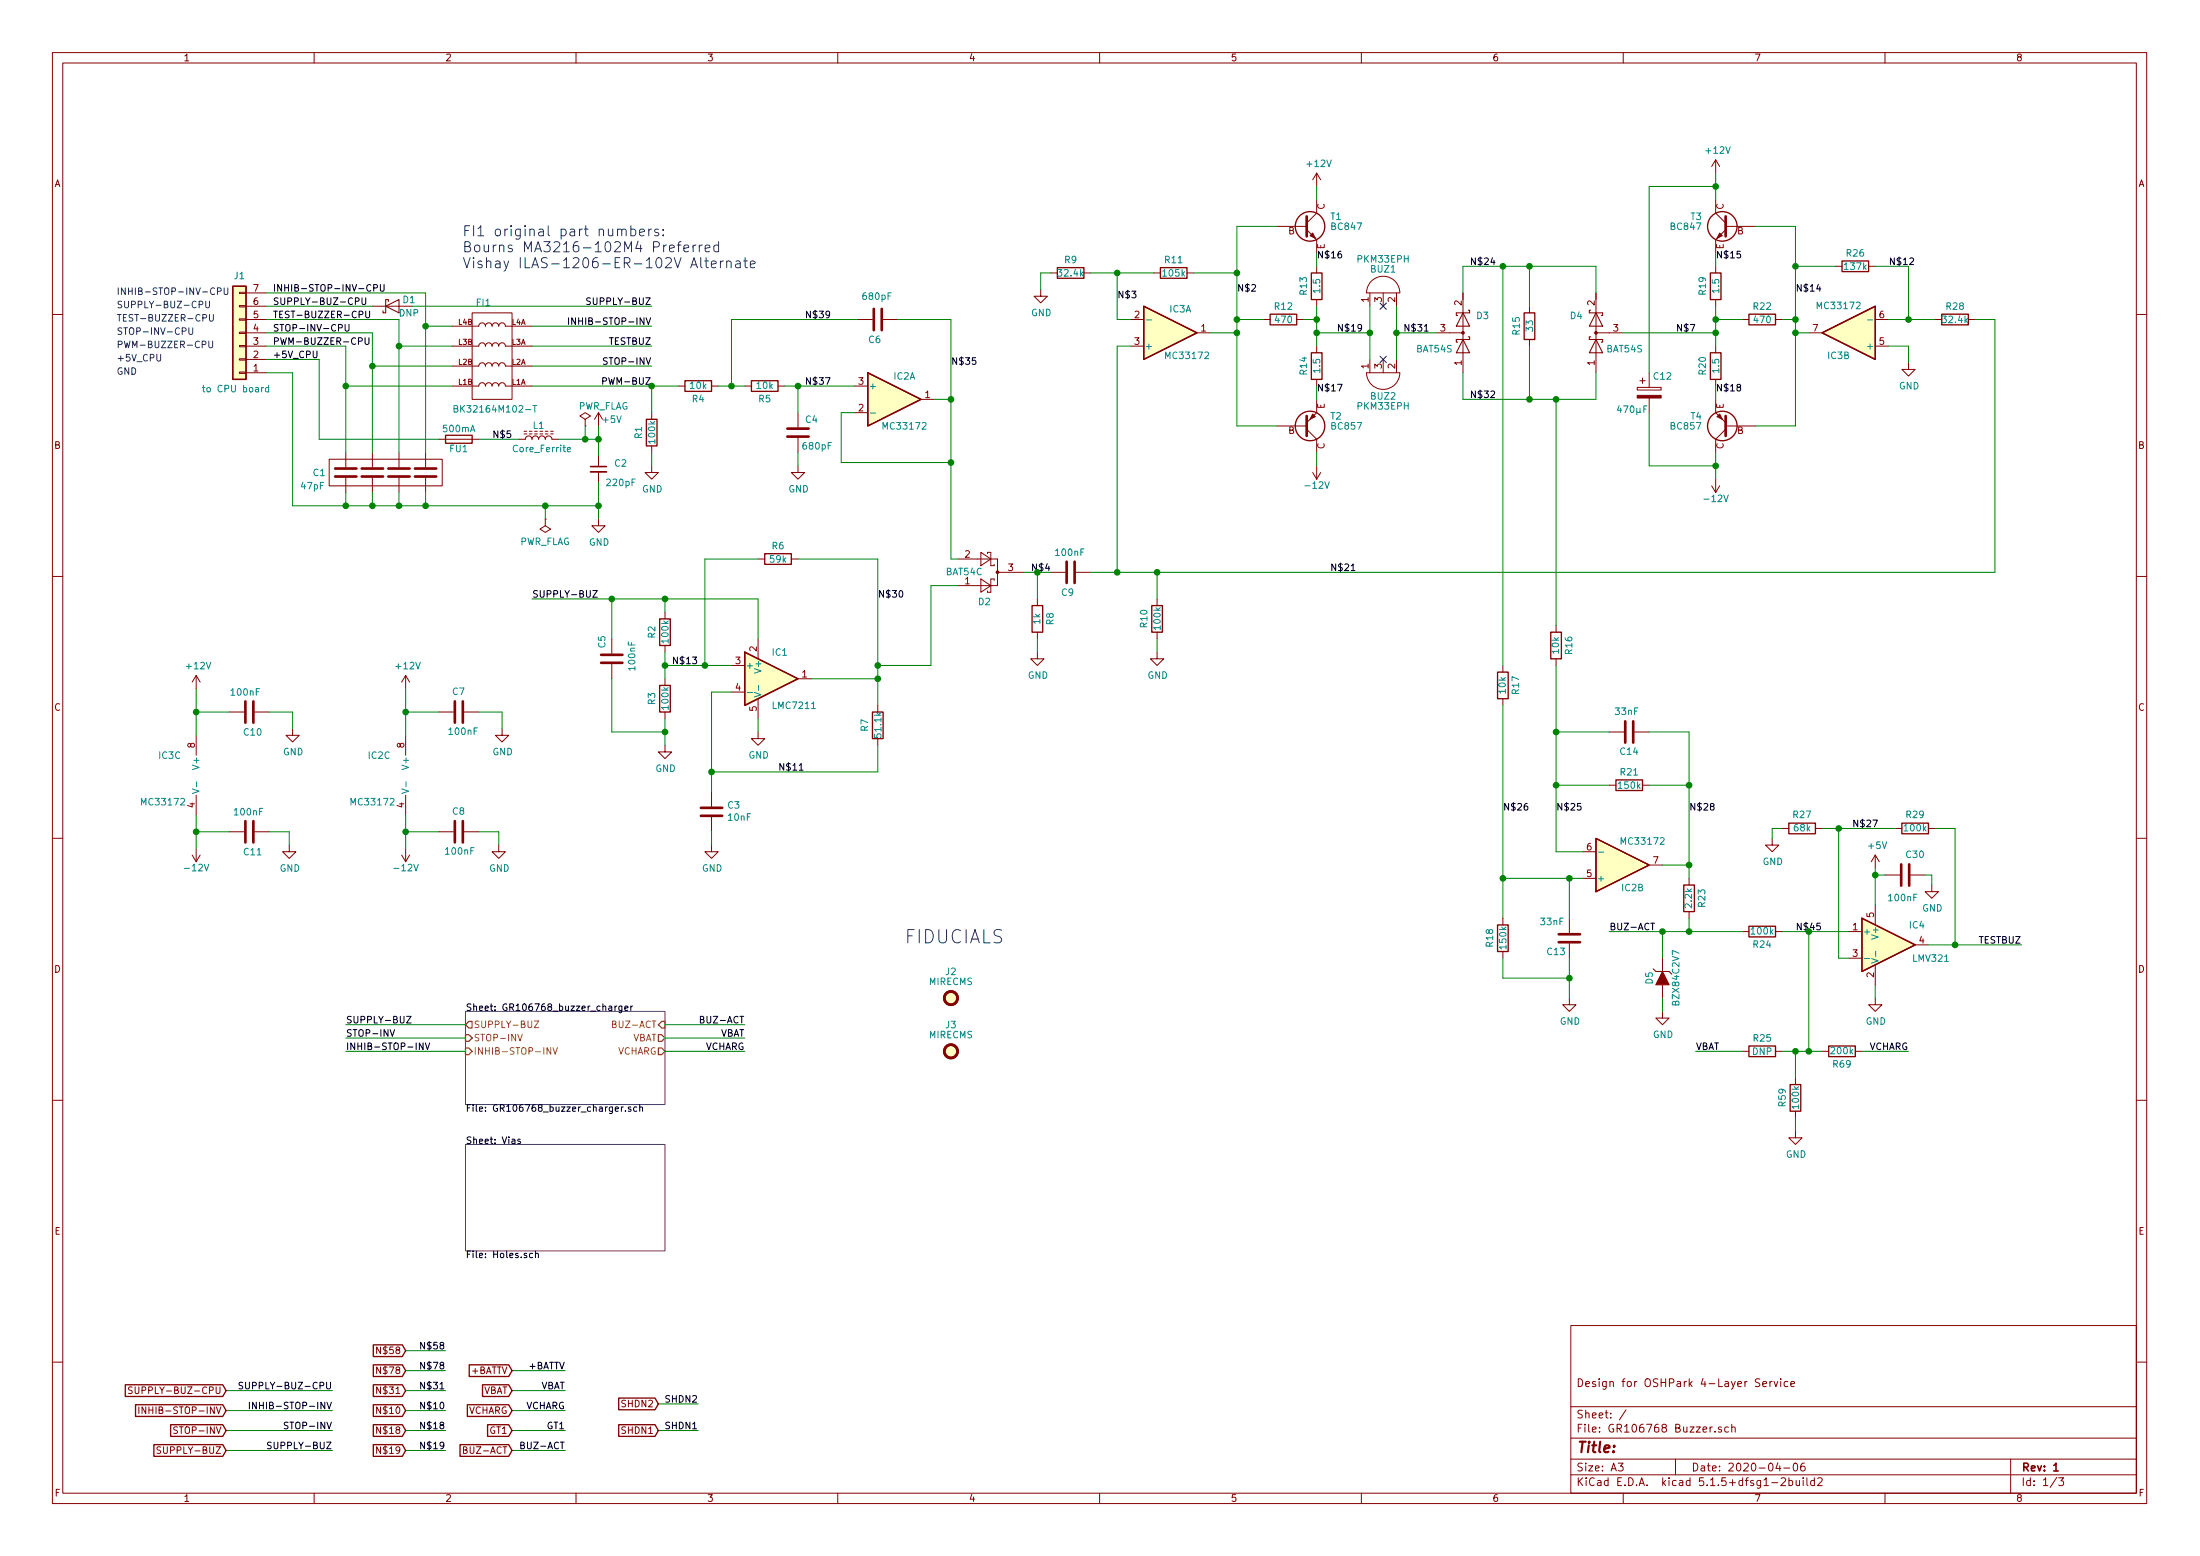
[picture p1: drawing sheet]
<svg xmlns="http://www.w3.org/2000/svg" width="420mm" height="297mm" viewBox="0 0 420 297" stroke-linecap="round" stroke-linejoin="round" font-family="sans-serif">
<g fill="none" stroke="#840000" stroke-width=".19">
<path d="M10 10h400v277h-400zM12 12h396v273.1h-396zM60 10v2M110 10v2M160 10v2M210 10v2M260 10v2M310 10v2M360 10v2M251.5 33.1l-.8 1.2M251.5 33.1v2.5M251.5 38.1v2.6l-1.9 1.9"/>
<path d="M251.5 33.1l.7 1.2M327.7 30.5v2.6M327.7 38.1v2.6l1.9 1.9M327.7 30.5l-.8 1.3M327.7 30.5l.7 1.3M45.7 55.8h1.3v.2h-1.3zM45.7 58.3h1.3v.3h-1.3zM47 55.9h3.8M47 58.5h3.8M71.1 58.5h7.6M90.2 59.7h7.6v16.5h-7.6zM198.8 55.3v1.3h1.2l-1.2 1.2-1.3-1.2h1.3"/>
<path d="M200.7 52.1h1.2M207 52.1h1.3M220.3 52.1h1.3M226.7 52.1h1.3M243.8 43.2h5.8M249.6 43.9l1.9 1.9v2.5M251.5 50.8v1.3M251.5 57.2v1.3M261.6 55.9v2.6M261.9 53.7a3.2 3.2 0 0 1 3.5-.7 3.2 3.2 0 0 1 1.9 2.9h-6.3a3 3 0 0 1 .9-2.2zM264.2 55.9v2.6M266.7 55.9v2.6"/>
<path d="M279.4 55.9v15.3M292.1 58.5v1.2M304.8 55.9v15.3M327.7 50.8v1.3M327.7 57.2v1.3M329.6 43.9l-1.9 1.9v2.5M329.6 43.2h5.7M350.5 50.8h1.3M356.9 50.8h1.2M10 60h2M45.7 60.9h1.3v.2h-1.3zM45.7 63.4h1.3v.3h-1.3z"/>
<path d="M45.7 65.9h1.3v.3h-1.3zM45.7 68.5h1.3v.2h-1.3zM45.7 71h1.3v.3h-1.3zM47 66.1h3.8M47 61h3.8M47 63.5h3.8M47 71.2h3.8M47 68.6h3.8M86.4 66.1h5a.63 .63 0 0 1 .7-.7 .63 .63 0 0 1 .6 .7 .63 .63 0 0 1 .6-.7 .63 .63 0 0 1 .7 .7 .63 .63 0 0 1 .6-.7 .63 .63 0 0 1 .6 .7 .63 .63 0 0 1 .7-.7 .63 .63 0 0 1 .6 .7h5.1M86.4 62.3h5a.63 .63 0 0 1 .7-.7 .63 .63 0 0 1 .6 .7 .63 .63 0 0 1 .6-.7 .63 .63 0 0 1 .7 .7 .63 .63 0 0 1 .6-.7 .63 .63 0 0 1 .6 .7 .63 .63 0 0 1 .7-.7 .63 .63 0 0 1 .6 .7h5.1M86.4 73.7h5a.63 .63 0 0 1 .7-.6 .63 .63 0 0 1 .6 .6 .63 .63 0 0 1 .6-.6 .63 .63 0 0 1 .7 .6 .63 .63 0 0 1 .6-.6 .63 .63 0 0 1 .6 .6 .63 .63 0 0 1 .7-.6 .63 .63 0 0 1 .6 .6h5.1M86.4 69.9h5a.63 .63 0 0 1 .7-.6 .63 .63 0 0 1 .6 .6 .63 .63 0 0 1 .6-.6 .63 .63 0 0 1 .7 .6 .63 .63 0 0 1 .6-.6 .63 .63 0 0 1 .6 .6 .63 .63 0 0 1 .7-.6 .63 .63 0 0 1 .6 .6h5.1"/>
<path d="M114.3 78.8v2.5M114.3 78.8l-.8 1.2M114.3 78.8l.8 1.2M124.5 78.8v1.2M129.5 73.7h1.3M135.9 73.7h1.3M142.2 73.7h1.3M148.6 73.7h1.3M152.4 78.8v2.8M163.2 73.7h2.5M163.2 78.8h2.5M163.8 61h2.8"/>
<path d="M168.7 61h2.7M175.9 76.2h2.5M215.9 66.1h2.5M215.9 61h2.5M228.6 63.5h2.5M241.3 61h1.3M247.6 61h1.3M251.5 76.2v2.6l-1.9 1.9M251.5 66.1v1.2M251.5 72.4v1.3M261 71.2h6.3a3.2 3.2 0 0 1-3.1 3.1 3.2 3.2 0 0 1-3.2-3.1zM261.6 68.6v2.6"/>
<path d="M264.2 68.6v2.6M266.7 68.6v2.6M274.3 63.5h5.1M292.1 64.8v1.3M304.8 63.5h5.1M312.7 74h4.5v.5h-4.5zM313.2 72.7h1M313.7 72.2v1M315 71.2v2.8M315 76v2.8M327.7 76.2v2.6l1.9 1.9M327.7 66.1v1.2"/>
<path d="M327.7 72.4v1.3M332.7 61h1.3M339.1 61h1.3M345.4 63.5h2.6M358.1 66.1h2.6M358.1 61h2.6M364.5 69.3v1.2h1.3l-1.3 1.3-1.3-1.3h1.3M369.6 61h1.2M375.9 61h1.3M408 60h2M62.9 87.7h21.6v5h-21.6zM66 86.4v2.8"/>
<path d="M66 91.2v2.8M71.1 86.4v2.8M71.1 91.2v2.8M76.2 86.4v2.8M76.2 91.2v2.8M81.3 86.4v2.8M81.3 91.2v2.8M83.8 83.9h7.6M99.1 83.9h1.2a.63 .63 0 0 1 .7-.7 .63 .63 0 0 1 .6 .7 .63 .63 0 0 1 .6-.7 .63 .63 0 0 1 .7 .7 .63 .63 0 0 1 .6-.7 .63 .63 0 0 1 .6 .7 .63 .63 0 0 1 .7-.7 .63 .63 0 0 1 .6 .7h1.3M100.1 82.8h.5M100.1 82.3h.5M101.1 82.8h.5"/>
<path d="M101.1 82.3h.5M102.1 82.8h.5M103.1 82.8h.5M104.1 99.1v1.3l1.1 .6-1.1 .6-1-.6 1-.6M104.1 99.1h.1M104.1 82.8h.5M104.1 82.3h.5M105.2 82.8h.5M105.2 82.3h.5M111.8 80l1-.6-1-.6-1.1 .6 1.1 .6v1.3M111.8 81.3h.1M114.3 99.1v1.3h1.3l-1.3 1.2-1.3-1.2h1.3"/>
<path d="M114.3 87v2.1M114.3 90.1v2M124.5 88.9v1.3h1.2l-1.2 1.3-1.3-1.3h1.3M124.5 85.1v1.3M152.4 88.9v1.3h1.3l-1.3 1.3-1.3-1.3h1.3M152.4 83.6v2.8M243.8 81.3h5.8M249.6 82l1.9 1.9v2.5M250.7 90.2l.8 1.3M251.5 88.9v2.6M252.2 90.2l-.7 1.3M326.9 92.7l.8 1.3"/>
<path d="M327.7 91.5v2.5M328.4 92.7l-.7 1.3M329.6 82l-1.9 1.9v2.5M329.6 81.3h5.7M10 110h2M127 116.9v1.2M144.8 106.7h1.2M151.1 106.7h1.3M182.9 106.7h7.6v2.5M187.3 105.4l1.9 1.3-1.9 1.3zM187.3 110.5l1.9 1.3-1.9 1.3zM188.6 105.7v-.3h.6v2.6h.7v-.3"/>
<path d="M189.9 110.8v-.3h-.7v2.6h-.6v-.3M190.5 109.3v2.5h-7.6M190.5 109.3h5.1M198.1 114.3v1.3M200.7 109.3h2.8M205.5 109.3h2.8M221 114.3v1.3M297.2 119.4v1.3M408 110h2M37.5 128.9v2.6M37.5 128.9l-.8 1.3M37.5 128.9l.7 1.3"/>
<path d="M43.8 135.9h2.8M48.6 135.9h2.8M55.9 139.1v1.3h1.2l-1.2 1.2-1.3-1.2h1.3M77.5 128.9l-.8 1.3M77.5 128.9v2.6M77.5 128.9l.7 1.3M83.8 135.9h2.8M88.6 135.9h2.8M95.9 139.1v1.3h1.3l-1.3 1.2-1.3-1.2h1.3M116.8 122v2.8M116.8 126.8v2.8M127 123.2v1.3"/>
<path d="M127 129.6v1.2M127 135.9v1.3M139.7 127h2.5M139.7 132.1h2.5M144.8 139.7v1.3h1.2l-1.2 1.3-1.3-1.3h1.3M144.8 122v3.8M144.8 133.4v3.8M152.4 129.6h2.5M167.6 134.7v1.2M198.1 124.5v1.3h1.3l-1.3 1.2-1.3-1.2h1.3M198.1 120.7v1.3M221 124.5v1.3h1.2l-1.2 1.2-1.3-1.2h1.3"/>
<path d="M221 120.7v1.3M287 127v1.3M287 133.4v1.3M297.2 125.8v1.2M307.3 139.7h2.8M312.2 139.7h2.8M37.5 140.4v3.8M37.5 151.8v3.8M43.8 158.8h2.8M48.6 158.8h2.8M77.5 140.4v3.8M77.5 151.8v3.8"/>
<path d="M83.8 158.8h2.8M88.6 158.8h2.8M127 142.3v1.2h1.3l-1.3 1.3-1.3-1.3h1.3M135.9 151.2v2.8M135.9 156v2.8M167.6 141v1.3M307.3 149.9h1.3M313.7 149.9h1.3M340.4 158.2h1.2M346.7 158.2h1.3M361.9 158.2h1.3M368.3 158.2h1.3"/>
<path d="M10 160h2M36.7 163.2l.8 1.3M37.5 162v2.5M38.2 163.2l-.7 1.3M55.2 161.3v1.3h1.3l-1.3 1.3-1.2-1.3h1.2M76.7 163.2l.8 1.3M77.5 162v2.5M78.2 163.2l-.7 1.3M95.2 161.3v1.3h1.3l-1.3 1.3-1.2-1.3h1.2M135.9 161.3v1.3h1.3l-1.3 1.3-1.3-1.3h1.3M287 175.3v1.3M299.7 175.3v2.8"/>
<path d="M302.3 167.7h2.5M302.3 162.6h2.5M315 165.1h2.5M322.6 167.7v1.2M322.6 174v1.3M332.7 177.8h1.3M338.5 160.1v1.2h1.2l-1.2 1.3-1.3-1.3h1.3M339.1 177.8h1.3M353.1 177.8h2.5M358.1 163.2v2.6M358.1 172.8v3.8M358.1 163.2l-.7 1.3"/>
<path d="M358.1 163.2l.8 1.3M360 167h2.8M364.9 167h2.8M368.9 168.9v1.3h1.3l-1.3 1.3-1.2-1.3h1.2M408 160h2M287 181.6v1.3M299.7 190.5v1.3h1.3l-1.3 1.3-1.3-1.3h1.3M299.7 180.1v2.8M317.5 193.1v1.2h1.3l-1.3 1.3-1.3-1.3h1.3M317.5 182.9v7.6M353.1 182.9h2.5M358.1 190.5v1.3h1.3l-1.3 1.3-1.2-1.3h1.2"/>
<path d="M358.1 184.2v3.8M365.8 180.4h2.5M10 210h2M332.7 200.7h1.3M339.1 200.7h1.3M342.9 215.9v1.3h1.3l-1.3 1.3-1.3-1.3h1.3M342.9 205.8v1.2M342.9 212.1v1.3M348 200.7h1.2M354.3 200.7h1.3M408 210h2M72.7 257.1v1.3l-.8-1.3v1.3"/>
<path d="M300 253h108v32.1h-108zM10 260h2M25.2 264.8h-.4l-.2 .1v.4l.6 .2v.3l-.2 .2h-.5M25.8 264.8v1l.2 .2h.3l.2-.2v-1M26.5 268.6v1.2M27.8 268.6v1.2l-.7-1.2v1.2M30.7 276.3l-.5-.1-.2 .1v.4l.6 .2 .1 .3-.2 .3-.5-.1M33.9 272.5l-.5-.1-.2 .1v.4l.6 .2 .1 .3-.2 .2h-.5M72.7 276.2v1.3l-.8-1.3v1.3M72.7 264.8v1.2l-.8-1.2v1.2M72.7 272.4v1.2l-.8-1.2v1.2M72.7 268.6v1.2l-.8-1.2v1.2"/>
<path d="M72.7 260.9v1.3l-.8-1.3v1.3M88.5 276.8l.6-.1 .1-.2-.1-.2-.6-.1v1.3h.5l.2-.2v-.3l-.3-.2M300 278.5h108M300 274.5h108M300 268.5h108M309 279.3h1l-.5 .6 .4 .1v.7l-.2 .1-.7-.1M310.5 269.1l-1.2 2M320 278.5v3M327.5 273.3v.1M328.8 272.5a.37 .37 0 0 0-.6 .1v.2l.6 .2v.1l-.2 .3-.4-.1M330.1 272.5l-.4-.1-.3 .3 .1 .6 .2 .1 .4-.1M330.7 272.5h.1a.37 .37 0 0 1 .6 .1v.8"/>
<path d="M330.7 271.9v1.5M336.1 263.3l-.6-.1-.3 .3 .1 .3 .7 .3v.5l-.2 .1-.6-.1M336.7 264.2l.7-.1-.1-.3-.4-.1-.2 .2v.7h.6M338 263.7v1M338.5 263.7l-.3 .1-.2 .2M338.8 263.7l.4 1 .3-1M339.5 279.2l-.3 1.1h.9M339.9 279.8v1M340.1 263.2v.2M340.1 263.7v1M341.5 263.8l-.5-.1-.3 .3 .1 .6 .2 .1 .5-.1M342 264.2l.7-.1-.1-.3-.4-.1-.2 .2 .1 .7h.5"/>
<path d="M342.6 279.5l.4-.2a.94 .94 0 0 1 0 1.5 .82 .82 0 0 1-.4-1.3zM344.6 279.3a.59 .59 0 0 0-.7 .6l.1 .8 .2 .1 .5-.1 .1-.5-.2-.3h-.4l-.3 .3M384 278.5v6.6M408 260h2M60 285.1v1.9M110 285.1v1.9M160 285.1v1.9M210 285.1v1.9M260 285.1v1.9M300 281.5h108M310 285.1v1.9M338.4 283h1.1"/>
<path d="M340.2 282.3l.5-.2 .3 .4-.9 1.1h.9M340.7 280.2h1.1M341.7 282.7l.4-.1 .3 .3-.2 .6h-.5M341.7 282.1v1.5M343 282.6l.1 .9 .3 .1 .3-.1M343.7 282.6v1M344.4 282.1v.2M344.4 282.6v1M345.1 282.1v1.3l.2 .2M346.5 282.7l-.4-.1-.3 .3 .1 .6 .2 .1 .4-.1M346.5 282.1v1.5M347.1 282.3l.6-.2 .3 .4-.9 1.1h.9"/>
<path d="M360 285.1v1.9M392.8 282l-1.3 2M393.2 282.1h.9l-.5 .6 .4 .1v.7l-.2 .1-.6-.1"/>
</g>
<path d="M112.8 89.1h3M392.2 279.7l.5-.4v1.5M392.2 280.8h.9" fill="none" stroke="#840000" stroke-width=".3"/>
<path d="M88.9 193.1h38.1v17.8h-38.1zM88.9 218.5h38.1v20.3h-38.1z" fill="none" stroke="#840084" stroke-width=".19"/>
<g fill="none" stroke="#000" stroke-width=".19">
<path d="M67.9 57.5l.6-.1v-.4l-.6-.1v1.2M69.1 56.9v1l.3 .2h.2l.2-.2v-1M69.8 59.4v1l.3 .3 .4-.1 .1-.2v-1M70.8 54.4a.6 .6 0 0 0-.8 .5 .6 .6 0 0 0 .6 .7l.2-.1M71.4 55l.6-.1v-.5l-.6-.1v1.3M72.6 54.3v1.1l.3 .2h.2l.3-.2v-1.1M112.8 56.9h-.5l-.2 .1v.3l.5 .3 .2 .3-.3 .2h-.5M158.4 60l-.2 .2-.4-.1v-.6l.4-.1 .2 .3v.7l-.2 .2-.4 .1M285 49.2l-.3 .9h.8M332.4 48h-.6l-.1 .6 .2-.2 .5 .2v.5l-.2 .1-.5-.1M347.3 54.3l-.3 .9h.8M364.7 49.4l.5-.2 .3 .4-.8 .9h.8"/>
<path d="M59.8 67v1.1l.2 .2 .4-.1 .1-.1v-1.1M64.6 62.6l.7-.1v-.4l-.7-.2v1.3M65.9 61.9v1.1l.3 .2h.3l.1-.2v-1.1M68.5 65.1l.6-.1v-.4l-.6-.1v1.2M68.6 60.1l.6-.1 .1-.2-.1-.3-.6-.1v1.3M69.7 64.5v1l.3 .2h.3l.2-.2v-1M108.6 60.7v1.2M109.9 60.7v1.2l-.7-1.2v1.2M115.1 72.8l.6-.1 .1-.2v-.3l-.7-.1v1.3M116 68.4l-.5-.1-.2 .1v.4l.5 .2 .2 .3-.3 .3-.5-.1M157.7 72.1h.8l-.5 1.3M186.3 68.3h-.6v.6l.2-.1 .4 .1v.5l-.1 .2-.5-.2"/>
<path d="M255.4 73.4h.9l-.5 1.2M260 62.5l-.2 .2h-.4v-.6l.4-.2 .2 .3v.7l-.2 .3h-.4M272 63.2h.7M284.7 74.8l.5-.2 .2 .4-.7 .9h.7M113.2 112.7h.9l-.9 1.3h.9M258.1 108.9h.7M152.7 147h.7M301.9 153.4h-.6l-.1 .6 .2-.1 .5 .1v.5l-.2 .1-.5-.1M357.7 156.6h.8l-.5 1.2M315.3 176.2h.7M315.6 176.2v1.3M347.6 176.2h-.6v.6l.1-.1 .5 .1v.6l-.2 .1-.4-.1"/>
<path d="M74.5 196.6l.4 1.2 .5-1.2M77.6 194h.9l-.9 1.3h.9M80.8 199.1v1.3l-.7-1.3v1.3M81.2 199.1l.4 1.3 .5-1.3M117.4 192.1v.8M117.8 192.1l-.4 .2M118.8 192.1l-.1 1.1-.2 .1h-.3M118.8 192.1h-.4l-.2 .2 .1 .5h.5M119.3 192.5l.6-.1v-.3h-.4l-.2 .1 .1 .6h.5M120.5 192.1v.8M120.8 192.1l-.3 .2M133.8 194.6h.5l.1-.2-.1-.3-.5-.1v1.3h.4l.2-.1 .1-.3-.3-.3"/>
<path d="M99.4 217.5h-.3l-.2 .1v.2l.5 .1v.3h-.5M118.7 211.3v.9M119 211.3l-.3 .2M119.5 212v.2M120.5 211.4l-.3-.1-.2 .2v.2l.5 .1v.3h-.5M121.6 211.4l-.3-.1-.3 .2 .1 .6h.5M122.2 211.4l.2-.1 .3 .1v.8M122.2 210.9v1.3M101.7 239.3h-.3l-.3 .2 .1 .5h.5M102.3 239.4l.1-.1h.3l.1 .8M102.3 238.8v1.3M81.1 256.2v1.3l-.8-1.3v1.3"/>
<path d="M46.4 263.9h-.5l-.2 .1v.4l.6 .3 .1 .2-.3 .2h-.5M46.9 263.9v1l.2 .2h.3l.2-.2v-1M47.6 267.7v1.2M48.9 267.7v1.2l-.7-1.2v1.2M51.8 275.4l-.5-.1-.2 .1v.4l.6 .2 .1 .3-.2 .3-.5-.1M55 271.6l-.5-.1-.2 .1v.4l.6 .2 .1 .3-.2 .3-.5-.1M81.1 260.1v1.2l-.8-1.2v1.2M81.1 275.3v1.3l-.8-1.3v1.3M81.1 263.9v1.2l-.8-1.2v1.2M81.1 267.7v1.2l-.8-1.2v1.2M81.1 271.5v1.3l-.8-1.3v1.3M99.5 275.9h.5l.1-.2v-.3l-.6-.1v1.3h.4l.2-.2 .1-.3-.3-.2"/>
</g>
<path d="M98.9 197.4l.4 1.3 .4-1.3M102 194.9h.9l-.9 1.3h.9M105.2 200v1.3l-.7-1.3v1.3M105.6 200l.4 1.3 .5-1.3M117 195.5h.5l.2-.2-.1-.3-.6-.1v1.3h.5l.2-.2v-.3l-.3-.2" fill="none" stroke="#848400" stroke-width=".19"/>
<path d="M88.9 197.5h.6l.7 .7-.7 .6h-.6zM89.5 195h.7v1.3h-.7l-.6-.7zM125.7 197.5h.7l.6 .7-.6 .6h-.7zM126.4 195h.6v1.3h-.6l-.7-.7zM88.9 200.1h.6l.7 .6-.7 .6h-.6zM125.7 200.1h.7l.6 .6-.6 .6h-.7z" fill="none" stroke="#848400" stroke-width=".25"/>
<g fill="none" stroke="#840000" stroke-width=".25">
<path d="M44.4 54.6h2.6v17.8h-2.6zM201.9 51.1h5.1v2h-5.1zM218.4 58.5l10.2 5-10.2 5.1zM221.6 51.1h5.1v2h-5.1zM242.6 60h5v2h-5zM250.4 52.1h2.1v5.1h-2.1zM291.1 59.7h2v5.1h-2zM326.6 52.1h2.1v5.1h-2.1zM334 60h5.1v2h-5.1zM351.8 49.8h5.1v2.1h-5.1zM370.8 60h5.1v2h-5.1zM130.8 72.7h5.1v2h-5.1z"/>
<path d="M143.5 72.7h5.1v2h-5.1zM165.7 71.2l10.2 5-10.2 5.1zM250.4 67.3h2.1v5.1h-2.1zM326.6 67.3h2.1v5.1h-2.1zM348 63.5l10.1-5v10.1zM85.1 83.1h5.1v1.5h-5.1zM123.4 80h2.1v5.1h-2.1zM126 118.1h2v5.1h-2zM146 105.7h5.1v2h-5.1zM197.1 115.6h2v5.1h-2zM220 115.6h2v5.1h-2zM126 130.8h2v5.1h-2z"/>
<path d="M142.2 124.5l10.2 5.1-10.2 5.1zM166.6 135.9h2.1v5.1h-2.1zM286 128.3h2v5.1h-2zM296.2 120.7h2v5.1h-2zM308.6 148.9h5.1v2h-5.1zM341.6 157.1h5.1v2.1h-5.1zM363.2 157.1h5.1v2.1h-5.1zM286 176.6h2v5h-2zM304.8 160.1l10.2 5-10.2 5.1zM321.6 168.9h2v5.1h-2zM334 176.8h5.1v2.1h-5.1zM355.6 175.3l10.2 5.1-10.2 5.1z"/>
<path d="M334 199.7h5.1v2h-5.1zM349.2 199.7h5.1v2h-5.1zM341.9 207h2v5.1h-2zM71.3 256.7h5.5l.7 1.1-.7 1.2h-5.5zM23.9 264.3h18.6l.7 1.2-.7 1.1h-18.6zM25.9 268.2h16.6l.7 1.1-.7 1.1h-16.6zM29.4 275.8h13.1l.7 1.1-.7 1.1h-13.1zM32.6 272h9.9l.7 1.1-.7 1.1h-9.9zM71.3 275.8h5.5l.7 1.1-.7 1.1h-5.5zM71.3 264.3h5.5l.7 1.2-.7 1.1h-5.5zM71.3 272h5.5l.7 1.1-.7 1.1h-5.5zM71.3 268.2h5.5l.7 1.1-.7 1.1h-5.5z"/>
<path d="M71.3 260.5h5.5l.7 1.2-.7 1.1h-5.5zM87.9 275.8h9.3l.6 1.1-.6 1.1h-9.3zM89.3 268.2h7.9l.6 1.1-.6 1.1h-7.9zM89.6 260.5h7.6l.6 1.2-.6 1.1h-7.6zM92.2 264.3h5l.6 1.2-.6 1.1h-5zM93.1 272h4.1l.6 1.1-.6 1.1h-4.1zM118.2 266.9h6.9l.6 1.1-.6 1.1h-6.9zM118.2 272h6.9l.6 1.1-.6 1.1h-6.9z"/>
<circle cx="250.2" cy="43.2" r="2.82"/>
<circle cx="328.9" cy="43.2" r="2.82"/>
<circle cx="250.2" cy="81.3" r="2.82"/>
<circle cx="328.9" cy="81.3" r="2.82"/>
</g>
<g fill="#840000" stroke="#840000" stroke-width=".19">
<path d="M312.7 75.5h4.5v.5h-4.5z"/>
<path d="M250.2 45l.5-.5 .5 1z"/>
<path d="M250.7 79l.5 .5-1 .5z"/>
<path d="M328.4 44.5l.5 .5-1 .5z"/>
<path d="M327.9 79.5l.5-.5 .5 1z"/>
<circle cx="304.8" cy="63.5" r=".25"/>
<circle cx="279.4" cy="63.5" r=".25"/>
<circle cx="190.5" cy="109.2" r=".25"/>
</g>
<g fill="none" stroke="#008484" stroke-width=".19">
<path d="M38.7 74h.4M38.8 73.5v1.1l.3 .2M51.3 74h-.4l-.2 .2 .1 .6h.5M51.3 73.5v1.3M86.7 78h.6l.1-.2-.1-.3-.6-.1v1.3h.5l.2-.2 .1-.3-.4-.2M101.8 77.4h.7M102.1 77.4v1.3M166.2 78.9h1M218.9 61.1h1M309.2 77.4l-.3 .9h.8M313.9 78.1h.5M314.5 77.5h-.6v1.3"/>
<path d="M356.7 61.1h.9M108.4 85.8l.6-.1-.1-.2-.4-.1-.1 .2v.6h.5M142.7 132.2h1M144.1 132.2l1.2 .4-1.2 .5M144.9 130.8v1M36.8 150.6l1.2 .4-1.2 .5M37.5 149.2v1M76.8 150.6l1.2 .4-1.2 .5M77.5 149.2v1M305.3 162.7h1M356.1 183h1M357.4 183l1.3 .4-1.3 .5"/>
<path d="M358.2 181.6v1"/>
</g>
<g fill="#ffffc2" stroke="#ffffc2" stroke-width=".19">
<path d="M348 63.5l10.1-5v10.1z"/>
<path d="M355.6 175.3l10.2 5.1-10.2 5.1z"/>
<path d="M218.4 58.5l10.2 5-10.2 5.1z"/>
<path d="M142.2 124.5l10.2 5.1-10.2 5.1z"/>
<path d="M304.8 160.1l10.2 5-10.2 5.1z"/>
<path d="M44.4 54.6h2.6v17.8h-2.6z"/>
<path d="M165.7 71.2l10.2 5-10.2 5.1z"/>
<circle cx="181.6" cy="190.5" r="1.27"/>
<circle cx="181.6" cy="200.7" r="1.27"/>
</g>
<path d="M112.8 90.1h3" fill="none" stroke="#840000" stroke-width=".33"/>
<g fill="none" stroke="#840000" stroke-width=".51">
<path d="M166.9 59v4M168.4 59v4M249.6 41.3v3.8M329.6 41.3v3.8M249.6 79.4v3.8M329.6 79.4v3.8M64 91h4.1M64 89.4h4.1M69.1 91h4.1M69.1 89.4h4.1M74.2 91h4M74.2 89.4h4"/>
<path d="M79.2 91h4.1M79.2 89.4h4.1M150.4 83.3h4M150.4 81.8h4M203.7 107.2v4.1M205.2 107.2v4.1M46.9 133.9v4.1M48.4 133.9v4.1M86.9 133.9v4.1M88.4 133.9v4.1M114.8 126.5h4.1M114.8 125h4.1"/>
<path d="M310.4 137.7v4.1M311.9 137.7v4.1M46.9 156.8v4M48.4 156.8v4M86.9 156.8v4M88.4 156.8v4M133.9 154.2h4M133.9 155.7h4M297.7 179.9h4.1M297.7 178.3h4.1M363.1 165v4.1M364.6 165v4.1"/>
<circle cx="181.6" cy="190.5" r="1.27"/>
<circle cx="181.6" cy="200.7" r="1.27"/>
</g>
<path d="M73.7 58.5l2.5-1.3v2.5zM74.2 57.6v-.4h-.5v2.5h-.5v-.4M279.4 59.7l1.3 2.6h-2.6zM280.4 59.2h.3v.5h-2.6v.5h.3M303.8 59.2h-.3v.5h2.6v.5h-.3M304.8 59.7l1.3 2.6h-2.6zM279.4 64.8l1.3 2.5h-2.6zM280.4 64.3h.3v.5h-2.6v.5h.3M303.8 64.3h-.3v.5h2.6v.5h-.3M304.8 64.8l1.3 2.5h-2.6zM315.7 184.9l.5 .6h2.6l.5 .5" fill="none" stroke="#840000" stroke-width=".2"/>
<path d="M317.5 185.5l1.3 2.5h-2.6z" fill="#840000" stroke="#840000" stroke-width=".2"/>
<g fill="none" stroke="#008400" stroke-width=".19">
<path d="M251.5 35.6v2.5M327.7 35.6h-12.7v35.6M327.7 33.1v5M50.8 58.5h20.3M50.8 55.9h30.5v30.5M78.7 58.5h45.8M200.7 52.1h-1.9v3.2M208.3 52.1h12M213.4 52.1v8.9h2.5M228 52.1h8.2M243.8 43.2h-7.6v38.1h7.6M251.5 48.3v2.5"/>
<path d="M251.5 58.5v7.6M261.6 58.5v10.1M266.7 58.5v10.1M279.4 55.9v-5.1h25.4v5.1M287 50.8v76.2M292.1 50.8v7.7M327.7 48.3v2.5M327.7 58.5v7.6M335.3 43.2h7.6v38.1h-7.6M342.9 50.8h7.6M358.1 50.8h6.4v10.2M50.8 61h25.4v25.4"/>
<path d="M50.8 63.5h20.3v22.9M50.8 68.6h10.2v15.3h22.8M50.8 66.1h15.2v20.3M50.8 71.2h5.1v25.4h58.4M66 73.7h20.4M71.1 69.9h15.3M76.2 66.1h10.2M81.3 62.3h5.1M101.6 62.3h22.9M101.6 73.7h27.9M101.6 69.9h22.9M101.6 66.1h22.9"/>
<path d="M124.5 73.7v5.1M137.2 73.7h5M149.9 73.7h13.3M152.4 73.7v5.1M163.2 78.8h-2.5v9.5h20.9M163.8 61h-24.1v12.7M171.4 61h10.2v45.7h1.3M178.4 76.2h3.2M215.9 66.1h-2.5v43.2M231.1 63.5h5.1M236.2 61h5.1M248.9 61h2.6"/>
<path d="M251.5 73.7v2.5M251.5 63.5h10.1M266.7 63.5h7.6M279.4 71.2v5h25.4v-5M292.1 66.1v10.1M297.2 76.2v43.2M309.9 63.5h17.8M315 78.8v10.1h12.7M327.7 61h5M327.7 73.7v2.5M340.4 61h2.5M342.9 63.5h2.5"/>
<path d="M360.7 61h8.9M360.7 66.1h3.8v3.2M377.2 61h3.8v48.3h-172.7M66 94v2.6M71.1 94v2.6M76.2 94v2.6M81.3 94v2.6M91.4 83.9h7.7M104.1 96.6v2.5M106.7 83.9h7.6M111.8 81.3v2.6M114.3 81.3v5.7"/>
<path d="M114.3 92.1v7M124.5 86.4v2.5M152.4 86.4v2.5M251.5 86.4v2.5M327.7 86.4v5.1M101.6 114.3h43.2v7.7M116.8 114.3v7.7M127 114.3v2.6M144.8 106.7h-10.2v20.3M152.4 106.7h15.2v28M182.9 111.8h-5.1v15.2h-10.2M195.6 109.3h5.1"/>
<path d="M198.1 109.3v5M221 109.3v5M37.5 135.9h6.3M37.5 131.5v8.9M51.4 135.9h4.5v3.2M77.5 135.9h6.3M77.5 131.5v8.9M91.4 135.9h4.5v3.2M116.8 129.6v10.1h10.2M127 124.5v5.1M127 137.2v5.1M127 127h12.7"/>
<path d="M139.7 132.1h-3.8v19.1M144.8 137.2v2.5M154.9 129.6h12.7M198.1 122v2.5M221 122v2.5M287 134.7v40.6M297.2 139.7h10.1M297.2 127v35.6h5.1M315 139.7h7.6v28M37.5 158.8h6.3M37.5 155.6v6.4M51.4 158.8h3.8v2.5"/>
<path d="M77.5 158.8h6.3M77.5 155.6v6.4M91.4 158.8h3.8v2.5M135.9 158.8v2.5M167.6 142.3v5.1h-31.7M297.2 149.9h10.1M315 149.9h7.6M340.4 158.2h-1.9v1.9M348 158.2h13.9M351.2 158.2v24.7h1.9M369.6 158.2h3.8v22.2M287 167.7h15.3"/>
<path d="M299.7 167.7v7.6M307.3 177.8h25.4M317.5 165.1h5.1M317.5 177.8v5.1M322.6 175.3v2.5M340.4 177.8h12.7M345.4 177.8v22.9M358.1 167h1.9M358.1 165.8v7M367.7 167h1.2v1.9M66 195.6h22.9M66 198.2h22.9"/>
<path d="M127 195.6h15.2M127 198.2h15.2M287 182.9v3.8h12.7M299.7 182.9v7.6M317.5 190.5v2.6M358.1 188v2.5M368.3 180.4h17.8M66 200.7h22.9M127 200.7h15.2M323.8 200.7h8.9M340.4 200.7h7.6M342.9 200.7v5.1"/>
<path d="M342.9 213.4v2.5M355.6 200.7h8.9M77.5 257.8h7.6M43.2 276.9h20.3M43.2 273.1h20.3M43.2 265.5h20.3M43.2 269.3h20.3M77.5 276.9h7.6M77.5 273.1h7.6M77.5 261.7h7.6M77.5 265.5h7.6M77.5 269.3h7.6"/>
<path d="M97.8 276.9h10.1M97.8 273.1h10.1M97.8 261.7h10.1M97.8 265.5h10.1M97.8 269.3h10.1M125.7 268h7.6M125.7 273.1h7.6"/>
</g>
<g fill="none" stroke="#0000c2" stroke-width=".19">
<path d="M38 58.2l.7-.1v-.5l-.7-.1v1.3M39.3 57.5v1l.2 .3h.3l.2-.3v-1M41 55.1a.6 .6 0 0 0-.9 .4 .6 .6 0 0 0 .6 .7l.3-.1M41.5 55.6l.7-.1v-.4l-.7-.1v1.2M42.8 55v1l.2 .2h.3l.2-.2v-1M120.5 43.8l.6-.1 .3 .4-.1 .7-.2 .2-.6-.1M120.5 43.1v1.9M122.1 44.4l1-.2-.1-.4-.6-.1-.3 .3 .2 .9 .1 .1 .6-.1M123.9 43.7v1.3M124.5 43.7l-.4 .1-.2 .3M125.7 43.8l-.4-.1a.35 .35 0 0 0-.2 .6l.6 .2 .1 .2-.2 .3-.6-.1M126.7 44.8v.2l-.1-.1 .1-.1v.2"/>
<path d="M126.7 43.8v.2l-.1-.1 .1-.1v.2M129.3 46.8h.8M130.1 46.1l-.4 .1-.1 .2v1.7M130.6 47.4l.9-.2-.1-.3-.5-.1-.3 .3 .1 .9 .2 .1 .5-.1M132.4 46.8v1.3M132.9 46.8l-.4 .1-.1 .3M133.6 46.8v1.3M133.8 49.2v1.6l.3 .3M134.1 46.8l-.4 .1-.1 .3M134.6 49.8h.7M134.7 47.4l.9-.2-.1-.3-.6-.1-.2 .3v.9l.2 .1 .6-.1M134.8 49.2v1.6l.1 .2 .4 .1"/>
<path d="M135.9 50.5l.9-.2-.1-.4-.6-.1-.2 .3v.9l.2 .1 .6-.1M137.2 46.9l-.5-.1-.4 .4 .1 .7 .3 .2 .5-.1M137.2 46.1v2M137.6 49.8v1.3M138.2 49.8l-.4 .1-.2 .3M138.8 50a.49 .49 0 0 1 .8 .1v1M138.8 49.8v1.3M140.5 49.9l.2-.1 .6 .1 .1 1.2M141.4 50.3l-.7 .1a.39 .39 0 0 0-.2 .3 .39 .39 0 0 0 .2 .4l.7-.1M142 49.8h.7M142.3 49.2v1.6l.1 .2 .3 .1M143.3 50.5l.9-.2-.1-.4-.5-.1-.3 .3 .1 .9 .2 .1 .5-.1"/>
<path d="M30 67.7v1l.2 .2h.4l.1-.2v-1M34.8 63.2l.7-.1v-.4l-.7-.1v1.2M36.1 62.6v1l.2 .2h.4l.1-.2v-1M38.6 65.8l.7-.1v-.5l-.7-.1v1.3M38.7 60.7l.6-.1 .2-.1-.1-.3-.7-.2v1.3M39.9 65.1v1.1l.2 .2 .4-.1 .1-.1v-1.1M40 60v1.1l.3 .2h.3l.1-.2v-1.1"/>
</g>
<g fill="#008400" stroke="#008400" stroke-width=".25">
<circle cx="111.8" cy="83.9" r=".51"/>
<circle cx="127" cy="114.3" r=".51"/>
<circle cx="167.6" cy="129.6" r=".51"/>
<circle cx="37.5" cy="135.9" r=".51"/>
<circle cx="364.5" cy="61" r=".51"/>
<circle cx="287" cy="50.8" r=".51"/>
<circle cx="77.5" cy="135.9" r=".51"/>
<circle cx="124.5" cy="73.7" r=".51"/>
<circle cx="134.6" cy="127" r=".51"/>
<circle cx="77.5" cy="158.8" r=".51"/>
<circle cx="135.9" cy="147.4" r=".51"/>
<circle cx="127" cy="139.7" r=".51"/>
<circle cx="116.8" cy="114.3" r=".51"/>
<circle cx="104.1" cy="96.6" r=".51"/>
<circle cx="37.5" cy="158.8" r=".51"/>
<circle cx="373.4" cy="180.4" r=".51"/>
<circle cx="342.9" cy="200.7" r=".51"/>
<circle cx="213.4" cy="52.1" r=".51"/>
<circle cx="322.6" cy="149.9" r=".51"/>
<circle cx="322.6" cy="165.1" r=".51"/>
<circle cx="266.7" cy="63.5" r=".51"/>
<circle cx="322.6" cy="177.8" r=".51"/>
<circle cx="317.5" cy="177.8" r=".51"/>
<circle cx="327.7" cy="35.6" r=".51"/>
<circle cx="292.1" cy="50.8" r=".51"/>
<circle cx="342.9" cy="63.5" r=".51"/>
<circle cx="213.4" cy="109.3" r=".51"/>
<circle cx="139.7" cy="73.7" r=".51"/>
<circle cx="327.7" cy="88.9" r=".51"/>
<circle cx="221" cy="109.3" r=".51"/>
<circle cx="66" cy="96.6" r=".51"/>
<circle cx="71.1" cy="96.6" r=".51"/>
<circle cx="114.3" cy="96.6" r=".51"/>
<circle cx="114.3" cy="83.9" r=".51"/>
<circle cx="76.2" cy="96.6" r=".51"/>
<circle cx="81.3" cy="62.3" r=".51"/>
<circle cx="76.2" cy="66.1" r=".51"/>
<circle cx="181.6" cy="76.2" r=".51"/>
<circle cx="358.1" cy="167" r=".51"/>
<circle cx="71.1" cy="69.9" r=".51"/>
<circle cx="66" cy="73.7" r=".51"/>
<circle cx="152.4" cy="73.7" r=".51"/>
<circle cx="81.3" cy="96.6" r=".51"/>
<circle cx="251.5" cy="61" r=".51"/>
<circle cx="292.1" cy="76.2" r=".51"/>
<circle cx="345.4" cy="200.7" r=".51"/>
<circle cx="127" cy="127" r=".51"/>
<circle cx="181.6" cy="88.3" r=".51"/>
<circle cx="297.2" cy="76.2" r=".51"/>
<circle cx="287" cy="167.7" r=".51"/>
<circle cx="351.2" cy="158.2" r=".51"/>
<circle cx="299.7" cy="167.7" r=".51"/>
<circle cx="261.6" cy="63.5" r=".51"/>
<circle cx="299.7" cy="186.7" r=".51"/>
<circle cx="251.5" cy="63.5" r=".51"/>
<circle cx="342.9" cy="50.8" r=".51"/>
<circle cx="236.2" cy="61" r=".51"/>
<circle cx="297.2" cy="139.7" r=".51"/>
<circle cx="297.2" cy="149.9" r=".51"/>
<circle cx="327.7" cy="63.5" r=".51"/>
<circle cx="236.2" cy="52.1" r=".51"/>
<circle cx="236.2" cy="63.5" r=".51"/>
<circle cx="342.9" cy="61" r=".51"/>
<circle cx="327.7" cy="61" r=".51"/>
<circle cx="167.6" cy="127" r=".51"/>
</g>
<path d="M263.6 57.8l1.2 1.3M264.8 57.8l-1.2 1.3M263.6 68l1.2 1.2M264.8 68l-1.2 1.2" fill="none" stroke="#000084" stroke-width=".19"/>
<text font-size="3.5" fill="#0000c2" x="172.7" y="180.1">FIDUCIALS</text>
<text font-size="2.8" fill="#840000" x="301" y="277.3">Title:</text>
<g font-size="2.7" fill="#0000c2">
<text x="88.3" y="45.1">FI1 original part numbers:</text>
<text x="88.3" y="48.2">Bourns MA3216-102M4 Preferred</text>
<text x="88.3" y="51.2">Vishay ILAS-1206-ER-102V Alternate</text>
</g>
<g font-size="2.1" fill="#840000">
<text x="301" y="264.8">Design for OSHPark 4-Layer Service</text>
<text x="301" y="273.5">File: GR106768 Buzzer.sch</text>
<text x="301" y="270.8">Sheet: /</text>
<text x="301" y="280.9">Size: A3</text>
<text x="323" y="280.9">Date: 2020-04-06</text>
<text x="386" y="280.9">Rev: 1</text>
<text x="301" y="283.7">KiCad E.D.A. kicad 5.1.5+dfsg1-2build2</text>
<text x="386" y="283.7">Id: 1/3</text>
</g>
<g font-size="1.8" fill="#840000">
<text x="35" y="11.7">1</text>
<text x="85" y="11.7">2</text>
<text x="135" y="11.7">3</text>
<text x="185" y="11.7">4</text>
<text x="235" y="11.7">5</text>
<text x="285" y="11.7">6</text>
<text x="335" y="11.7">7</text>
<text x="385" y="11.7">8</text>
<text x="10.4" y="35.7">A</text>
<text x="408.4" y="35.7">A</text>
<text x="253" y="40" transform="rotate(-90 253 40)">C</text>
<text x="329.2" y="40" transform="rotate(-90 329.2 40)">C</text>
<text x="246" y="44.7">B</text>
<text x="253" y="47.6" transform="rotate(-90 253 47.6)">E</text>
<text x="329.2" y="47.6" transform="rotate(-90 329.2 47.6)">E</text>
<text x="331.8" y="44.7">B</text>
<text x="48.4" y="58.2">6</text>
<text x="48.4" y="55.7">7</text>
<text x="261.4" y="57.7" transform="rotate(-90 261.4 57.7)">1</text>
<text x="263.9" y="57.7" transform="rotate(-90 263.9 57.7)">3</text>
<text x="266.4" y="57.7" transform="rotate(-90 266.4 57.7)">2</text>
<text x="279.1" y="58.3" transform="rotate(-90 279.1 58.3)">2</text>
<text x="304.5" y="58.3" transform="rotate(-90 304.5 58.3)">2</text>
<text x="48.4" y="65.8">3</text>
<text x="48.4" y="63.3">4</text>
<text x="48.4" y="60.7">5</text>
<text x="216.7" y="60.7">2</text>
<text x="216.7" y="65.8">3</text>
<text x="229.4" y="63.3">1</text>
<text x="275.1" y="63.3">3</text>
<text x="308.1" y="63.3">3</text>
<text x="346.2" y="63.3">7</text>
<text x="358.9" y="65.8">5</text>
<text x="358.9" y="60.7">6</text>
<text x="48.4" y="70.9">1</text>
<text x="48.4" y="68.4">2</text>
<text x="261.4" y="70.4" transform="rotate(-90 261.4 70.4)">1</text>
<text x="263.9" y="70.4" transform="rotate(-90 263.9 70.4)">3</text>
<text x="266.4" y="70.4" transform="rotate(-90 266.4 70.4)">2</text>
<text x="279.1" y="69.7" transform="rotate(-90 279.1 69.7)">1</text>
<text x="304.5" y="69.7" transform="rotate(-90 304.5 69.7)">1</text>
<text x="164" y="73.4">3</text>
<text x="176.7" y="76">1</text>
<text x="164" y="78.5">2</text>
<text x="246" y="82.8">B</text>
<text x="253" y="78.1" transform="rotate(-90 253 78.1)">E</text>
<text x="329.2" y="78.1" transform="rotate(-90 329.2 78.1)">E</text>
<text x="331.8" y="82.8">B</text>
<text x="10.4" y="85.7">B</text>
<text x="253" y="85.8" transform="rotate(-90 253 85.8)">C</text>
<text x="329.2" y="85.8" transform="rotate(-90 329.2 85.8)">C</text>
<text x="408.4" y="85.7">B</text>
<text x="184.3" y="106.5">2</text>
<text x="184.3" y="111.5">1</text>
<text x="192.6" y="109">3</text>
<text x="144.5" y="124.3" transform="rotate(-90 144.5 124.3)">2</text>
<text x="140.5" y="126.8">3</text>
<text x="140.5" y="131.9">4</text>
<text x="153.2" y="129.3">1</text>
<text x="10.4" y="135.7">C</text>
<text x="144.5" y="135.8" transform="rotate(-90 144.5 135.8)">5</text>
<text x="408.4" y="135.7">C</text>
<text x="37.2" y="142.8" transform="rotate(-90 37.2 142.8)">8</text>
<text x="77.2" y="142.8" transform="rotate(-90 77.2 142.8)">8</text>
<text x="37.2" y="154.2" transform="rotate(-90 37.2 154.2)">4</text>
<text x="77.2" y="154.2" transform="rotate(-90 77.2 154.2)">4</text>
<text x="303" y="167.4">5</text>
<text x="303" y="162.3">6</text>
<text x="315.7" y="164.9">7</text>
<text x="353.8" y="177.6">1</text>
<text x="357.9" y="175.1" transform="rotate(-90 357.9 175.1)">5</text>
<text x="10.4" y="185.7">D</text>
<text x="353.8" y="182.7">3</text>
<text x="366.5" y="180.1">4</text>
<text x="408.4" y="185.7">D</text>
<text x="357.9" y="186.6" transform="rotate(-90 357.9 186.6)">2</text>
<text x="10.4" y="235.7">E</text>
<text x="408.4" y="235.7">E</text>
<text x="72.5" y="258.5">N$58</text>
<text x="72.5" y="262.3">N$78</text>
<text x="90.1" y="262.3">+BATTV</text>
<text x="26.8" y="266.1">SUPPLY-BUZ-CPU</text>
<text x="28.6" y="269.9">INHIB-STOP-INV</text>
<text x="72.5" y="266.1">N$31</text>
<text x="72.5" y="269.9">N$10</text>
<text x="89.3" y="269.9">VCHARG</text>
<text x="92.2" y="266.1">VBAT</text>
<text x="118.9" y="268.6">SHDN2</text>
<text x="34" y="273.7">STOP-INV</text>
<text x="72.5" y="273.7">N$18</text>
<text x="93.6" y="273.7">GT1</text>
<text x="118.9" y="273.7">SHDN1</text>
<text x="31.1" y="277.5">SUPPLY-BUZ</text>
<text x="72.5" y="277.5">N$19</text>
<text x="89.2" y="277.5">BUZ-ACT</text>
<text x="10.5" y="285.7">F</text>
<text x="35" y="286.7">1</text>
<text x="85" y="286.7">2</text>
<text x="135" y="286.7">3</text>
<text x="185" y="286.7">4</text>
<text x="235" y="286.7">5</text>
<text x="285" y="286.7">6</text>
<text x="335" y="286.7">7</text>
<text x="385" y="286.7">8</text>
<text x="408.5" y="285.7">F</text>
</g>
<g font-size="1.8" fill="#008484">
<text x="326" y="29.3">+12V</text>
<text x="249.8" y="31.9">+12V</text>
<text x="254.2" y="42">T1</text>
<text x="322.9" y="42">T3</text>
<text x="254.4" y="43.9">BC847</text>
<text x="319.2" y="43.9">BC847</text>
<text x="44.8" y="53.3">J1</text>
<text x="202.3" y="52.8">32.4k</text>
<text x="203.4" y="50.3">R9</text>
<text x="222.2" y="52.8">105k</text>
<text x="222.5" y="50.3">R11</text>
<text x="259.4" y="50.1">PKM33EPH</text>
<text x="261.8" y="52">BUZ1</text>
<text x="352.4" y="51.5">137k</text>
<text x="352.7" y="49">R26</text>
<text x="77" y="57.9">D1</text>
<text x="91.1" y="58.4">FI1</text>
<text x="164.9" y="57.2">680pF</text>
<text x="223.4" y="59.7">IC3A</text>
<text x="243.5" y="59.1">R12</text>
<text x="249.6" y="56.2" transform="rotate(-90 249.6 56.2)">R13</text>
<text x="252.1" y="55.8" transform="rotate(-90 252.1 55.8)">1.5</text>
<text x="325.8" y="56.2" transform="rotate(-90 325.8 56.2)">R19</text>
<text x="328.3" y="55.8" transform="rotate(-90 328.3 55.8)">1.5</text>
<text x="334.9" y="59.1">R22</text>
<text x="347.3" y="59">MC33172</text>
<text x="371.8" y="59.1">R28</text>
<text x="76.3" y="60.4">DNP</text>
<text x="165.9" y="65.5">C6</text>
<text x="196.9" y="60.4">GND</text>
<text x="243.6" y="61.7">470</text>
<text x="282" y="60.9">D3</text>
<text x="290.2" y="63.9" transform="rotate(-90 290.2 63.9)">R15</text>
<text x="292.8" y="63.2" transform="rotate(-90 292.8 63.2)">33</text>
<text x="299.9" y="60.9">D4</text>
<text x="335.1" y="61.7">470</text>
<text x="371.2" y="61.7">32.4k</text>
<text x="218.6" y="66.7">+</text>
<text x="222.9" y="68.5">MC33172</text>
<text x="249.6" y="71.5" transform="rotate(-90 249.6 71.5)">R14</text>
<text x="252.1" y="71.1" transform="rotate(-90 252.1 71.1)">1.5</text>
<text x="270.6" y="67.3">BAT54S</text>
<text x="306.9" y="67.3">BAT54S</text>
<text x="325.8" y="71.5" transform="rotate(-90 325.8 71.5)">R20</text>
<text x="328.3" y="71.1" transform="rotate(-90 328.3 71.1)">1.5</text>
<text x="349.1" y="68.5">IC3B</text>
<text x="357" y="66.7">+</text>
<text x="39.4" y="74.9">to CPU board</text>
<text x="131.9" y="74.3">10k</text>
<text x="132.2" y="76.8">R4</text>
<text x="144.6" y="74.3">10k</text>
<text x="144.9" y="76.8">R5</text>
<text x="165.9" y="74.3">+</text>
<text x="170.7" y="72.5">IC2A</text>
<text x="261.8" y="76.3">BUZ2</text>
<text x="315.9" y="72.5">C12</text>
<text x="362.7" y="74.3">GND</text>
<text x="84.7" y="82.5">500mA</text>
<text x="87.8" y="78.8">BK32164M102-T</text>
<text x="101.9" y="81.9">L1</text>
<text x="110.3" y="78.2">PWR_FLAG</text>
<text x="115.2" y="80.7">+5V</text>
<text x="122.6" y="83.7" transform="rotate(-90 122.6 83.7)">R1</text>
<text x="153.9" y="80.7">C4</text>
<text x="168.9" y="82">MC33172</text>
<text x="254.2" y="80.1">T2</text>
<text x="254.4" y="82">BC857</text>
<text x="259.4" y="78.2">PKM33EPH</text>
<text x="309.7" y="78.8">470F</text>
<text x="319.2" y="82">BC857</text>
<text x="322.9" y="80.1">T4</text>
<text x="85.9" y="86.3">FU1</text>
<text x="98.2" y="86.3">Core_Ferrite</text>
<text x="117.4" y="89.1">C2</text>
<text x="125.1" y="84.5" transform="rotate(-90 125.1 84.5)">100k</text>
<text x="153.5" y="85.8">680pF</text>
<text x="57.6" y="93.4">47pF</text>
<text x="59.8" y="90.9">C1</text>
<text x="116" y="92.8">220pF</text>
<text x="122.6" y="94">GND</text>
<text x="150.6" y="94">GND</text>
<text x="249.6" y="93.3">-12V</text>
<text x="325.8" y="95.8">-12V</text>
<text x="99.2" y="104">PWR_FLAG</text>
<text x="112.5" y="104.2">GND</text>
<text x="147.1" y="107.4">59k</text>
<text x="147.5" y="104.9">R6</text>
<text x="201.8" y="106.1">100nF</text>
<text x="180.7" y="109.8">BAT54C</text>
<text x="202.8" y="113.8">C9</text>
<text x="186.9" y="115.5">D2</text>
<text x="198.7" y="119.1" transform="rotate(-90 198.7 119.1)">1k</text>
<text x="201.2" y="119.3" transform="rotate(-90 201.2 119.3)">R8</text>
<text x="219.1" y="119.7" transform="rotate(-90 219.1 119.7)">R10</text>
<text x="115.6" y="123.7" transform="rotate(-90 115.6 123.7)">C5</text>
<text x="125.1" y="121.8" transform="rotate(-90 125.1 121.8)">R2</text>
<text x="127.7" y="122.6" transform="rotate(-90 127.7 122.6)">100k</text>
<text x="147.5" y="125.2">IC1</text>
<text x="221.7" y="120.1" transform="rotate(-90 221.7 120.1)">100k</text>
<text x="297.7" y="124.7" transform="rotate(-90 297.7 124.7)">10k</text>
<text x="300.3" y="124.9" transform="rotate(-90 300.3 124.9)">R16</text>
<text x="35.8" y="127.8">+12V</text>
<text x="75.8" y="127.8">+12V</text>
<text x="121.3" y="127.8" transform="rotate(-90 121.3 127.8)">100nF</text>
<text x="142.4" y="127.7">+</text>
<text x="145.4" y="128.1" transform="rotate(-90 145.4 128.1)">V+</text>
<text x="196.3" y="129.6">GND</text>
<text x="219.2" y="129.6">GND</text>
<text x="44.3" y="132.8">100nF</text>
<text x="86.5" y="132.7">C7</text>
<text x="125.1" y="134.5" transform="rotate(-90 125.1 134.5)">R3</text>
<text x="127.7" y="135.3" transform="rotate(-90 127.7 135.3)">100k</text>
<text x="147.8" y="135.3">LMC7211</text>
<text x="287.6" y="132.3" transform="rotate(-90 287.6 132.3)">10k</text>
<text x="290.1" y="132.5" transform="rotate(-90 290.1 132.5)">R17</text>
<text x="308.6" y="136.5">33nF</text>
<text x="46.6" y="140.4">C10</text>
<text x="85.9" y="140.3">100nF</text>
<text x="165.8" y="139.6" transform="rotate(-90 165.8 139.6)">R7</text>
<text x="168.3" y="140.7" transform="rotate(-90 168.3 140.7)">51.1k</text>
<text x="30.4" y="144.9">IC3C</text>
<text x="38.1" y="146.5" transform="rotate(-90 38.1 146.5)">V+</text>
<text x="54.1" y="144.2">GND</text>
<text x="70.4" y="144.9">IC2C</text>
<text x="78.1" y="146.5" transform="rotate(-90 78.1 146.5)">V+</text>
<text x="94.1" y="144.2">GND</text>
<text x="125.2" y="147.4">GND</text>
<text x="143" y="144.8">GND</text>
<text x="309.5" y="144.1">C14</text>
<text x="309.5" y="148">R21</text>
<text x="27.3" y="153.8">MC33172</text>
<text x="44.9" y="155.7">100nF</text>
<text x="67.3" y="153.8">MC33172</text>
<text x="86.5" y="155.5">C8</text>
<text x="139" y="154.4">C3</text>
<text x="309.2" y="150.6">150k</text>
<text x="139.1" y="156.7">10nF</text>
<text x="309.9" y="161.3">MC33172</text>
<text x="342.5" y="156.2">R27</text>
<text x="342.7" y="158.7">68k</text>
<text x="363.8" y="158.7">100k</text>
<text x="364.1" y="156.2">R29</text>
<text x="35.6" y="166.3">-12V</text>
<text x="46.6" y="163.3">C11</text>
<text x="53.4" y="166.4">GND</text>
<text x="75.6" y="166.3">-12V</text>
<text x="85.2" y="163.2">100nF</text>
<text x="93.4" y="166.4">GND</text>
<text x="134.1" y="166.4">GND</text>
<text x="336.6" y="165.1">GND</text>
<text x="356.9" y="162.1">+5V</text>
<text x="364.1" y="163.8">C30</text>
<text x="304.9" y="168.3">+</text>
<text x="309.8" y="170.1">IC2B</text>
<text x="323.1" y="173.2" transform="rotate(-90 323.1 173.2)">2.2k</text>
<text x="325.7" y="173.1" transform="rotate(-90 325.7 173.1)">R23</text>
<text x="360.8" y="172">100nF</text>
<text x="294.3" y="176.6">33nF</text>
<text x="334.6" y="178.4">100k</text>
<text x="355.7" y="178.5">+</text>
<text x="358.8" y="178.9" transform="rotate(-90 358.8 178.9)">V+</text>
<text x="364.7" y="177.3">IC4</text>
<text x="367.1" y="174">GND</text>
<text x="285.2" y="180.7" transform="rotate(-90 285.2 180.7)">R18</text>
<text x="287.7" y="181" transform="rotate(-90 287.7 181)">150k</text>
<text x="295.6" y="182.3">C13</text>
<text x="334.9" y="180.9">R24</text>
<text x="365.5" y="183.6">LMV321</text>
<text x="177.4" y="188">MIRECMS</text>
<text x="180.6" y="186.1">J2</text>
<text x="315.6" y="187.8" transform="rotate(-90 315.6 187.8)">D5</text>
<text x="320.7" y="191.7" transform="rotate(-90 320.7 191.7)">BZX84C2V7</text>
<text x="180.6" y="196.3">J3</text>
<text x="297.9" y="195.6">GND</text>
<text x="356.3" y="195.6">GND</text>
<text x="177.4" y="198.2">MIRECMS</text>
<text x="315.7" y="198.2">GND</text>
<text x="334.7" y="201.4">DNP</text>
<text x="334.9" y="198.8">R25</text>
<text x="349.8" y="201.3">200k</text>
<text x="350.1" y="203.8">R69</text>
<text x="341" y="211.2" transform="rotate(-90 341 211.2)">R59</text>
<text x="343.6" y="211.5" transform="rotate(-90 343.6 211.5)">100k</text>
<text x="341.1" y="221">GND</text>
</g>
<g font-size="1.8">
<text x="251.5" y="49.3">N$16</text>
<text x="280.7" y="50.6">N$24</text>
<text x="327.7" y="49.3">N$15</text>
<text x="360.7" y="50.6">N$12</text>
<text x="52.1" y="58.2">SUPPLY-BUZ-CPU</text>
<text x="52.1" y="55.7">INHIB-STOP-INV-CPU</text>
<text x="113.2" y="58.2">SUPPLY-BUZ</text>
<text x="213.4" y="56.9">N$3</text>
<text x="236.2" y="55.7">N$2</text>
<text x="342.9" y="55.7">N$14</text>
<text x="52.1" y="65.8">PWM-BUZZER-CPU</text>
<text x="52.1" y="63.3">STOP-INV-CPU</text>
<text x="52.1" y="60.7">TEST-BUZZER-CPU</text>
<text x="110.7" y="62">INHIB-STOP-INV</text>
<text x="116.3" y="65.8">TESTBUZ</text>
<text x="153.7" y="60.7">N$39</text>
<text x="255.3" y="63.3">N$19</text>
<text x="268" y="63.3">N$31</text>
<text x="320" y="63.3">N$7</text>
<text x="52.1" y="68.4">+5V_CPU</text>
<text x="116.1" y="69.6">STOP-INV</text>
<text x="181.6" y="69.6">N$35</text>
<text x="115.9" y="73.4">PWM-BUZ</text>
<text x="153.7" y="73.4">N$37</text>
<text x="251.5" y="74.7">N$17</text>
<text x="280.7" y="76">N$32</text>
<text x="327.7" y="74.7">N$18</text>
<text x="94" y="83.6">N$5</text>
<text x="254" y="109">N$21</text>
<text x="101.6" y="114.1">SUPPLY-BUZ</text>
<text x="167.6" y="114.1">N$30</text>
<text x="128.3" y="126.8">N$13</text>
<text x="148.6" y="147.1">N$11</text>
<text x="287" y="154.7">N$26</text>
<text x="297.2" y="154.7">N$25</text>
<text x="322.6" y="154.7">N$28</text>
<text x="353.7" y="157.9">N$27</text>
<text x="307.3" y="177.6">BUZ-ACT</text>
<text x="377.9" y="180.1">TESTBUZ</text>
<text x="66" y="195.4">SUPPLY-BUZ</text>
<text x="66" y="197.9">STOP-INV</text>
<text x="88.9" y="193">Sheet: GR106768_buzzer_charger</text>
<text x="134.4" y="195.4">BUZ-ACT</text>
<text x="137.4" y="197.9">VBAT</text>
<text x="66" y="200.4">INHIB-STOP-INV</text>
<text x="134.6" y="200.4">VCHARG</text>
<text x="323.8" y="200.4">VBAT</text>
<text x="356.8" y="200.4">VCHARG</text>
<text x="88.9" y="212.2">File: GR106768_buzzer_charger.sch</text>
<text x="88.9" y="218.4">Sheet: Vias</text>
<text x="88.9" y="240.2">File: Holes.sch</text>
<text x="80.9" y="257.6">N$58</text>
<text x="80.9" y="261.4">N$78</text>
<text x="101" y="261.4">+BATTV</text>
<text x="47.9" y="265.2">SUPPLY-BUZ-CPU</text>
<text x="49.7" y="269">INHIB-STOP-INV</text>
<text x="80.9" y="265.2">N$31</text>
<text x="80.9" y="269">N$10</text>
<text x="100.3" y="269">VCHARG</text>
<text x="103.1" y="265.2">VBAT</text>
<text x="127.4" y="267.8">SHDN2</text>
<text x="55.1" y="272.8">STOP-INV</text>
<text x="80.9" y="272.8">N$18</text>
<text x="104.5" y="272.8">GT1</text>
<text x="127.4" y="272.8">SHDN1</text>
<text x="52.2" y="276.6">SUPPLY-BUZ</text>
<text x="80.9" y="276.6">N$19</text>
<text x="100.1" y="276.6">BUZ-ACT</text>
</g>
<g font-size="1.8" fill="#0000c2">
<text x="22.2" y="58.8">SUPPLY-BUZ-CPU</text>
<text x="22.2" y="56.3">INHIB-STOP-INV-CPU</text>
<text x="22.2" y="61.4">TEST-BUZZER-CPU</text>
<text x="22.2" y="63.9">STOP-INV-CPU</text>
<text x="22.2" y="66.5">PWM-BUZZER-CPU</text>
<text x="22.2" y="69">+5V_CPU</text>
<text x="22.2" y="71.5">GND</text>
</g>
<g font-size="1.8" fill="#008400">
<text x="196.8" y="109">N$4</text>
<text x="342.9" y="177.6">N$45</text>
</g>
<g font-size="1.8" fill="#848400">
<text x="90.4" y="196.3">SUPPLY-BUZ</text>
<text x="117.6" y="196.3">BUZ-ACT</text>
<text x="90.4" y="198.8">STOP-INV</text>
<text x="90.4" y="201.3">INHIB-STOP-INV</text>
<text x="117.8" y="201.3">VCHARG</text>
<text x="120.6" y="198.8">VBAT</text>
</g>
<g font-size="1.4" fill="#840000">
<text x="87.6" y="65.8">L3B</text>
<text x="87.6" y="62">L4B</text>
<text x="97.7" y="65.8">L3A</text>
<text x="97.7" y="62">L4A</text>
<text x="87.6" y="69.6">L2B</text>
<text x="97.7" y="69.6">L2A</text>
<text x="87.6" y="73.4">L1B</text>
<text x="97.7" y="73.4">L1A</text>
</g>
</svg>
